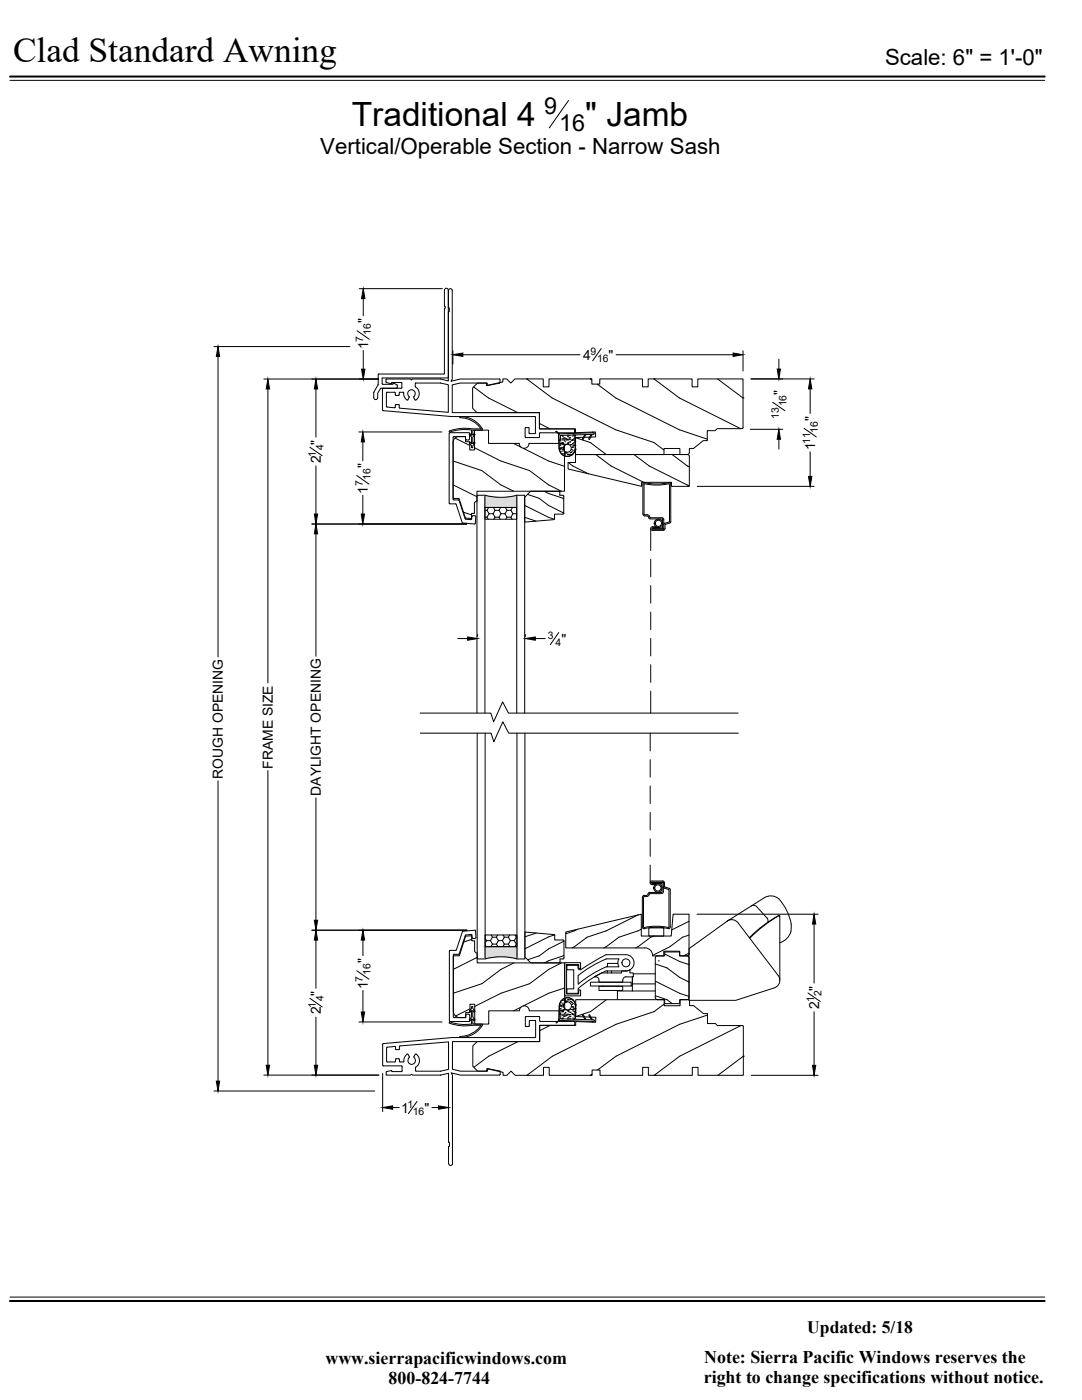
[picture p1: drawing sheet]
<svg xmlns="http://www.w3.org/2000/svg" width="216mm" height="279mm" viewBox="0 0 216 279" stroke-linecap="round" stroke-linejoin="round" font-family="sans-serif">
<!-- layer: DIM -->
<g fill="none" stroke="#000" stroke-width=".2">
<path d="M2 16h206.5M113.4 20.1l-3.8 5.4M71.7 57.6h16.6M72.5 59.6v3.4M42.7 69.2h27.1M43.5 71.1v60M52.6 75.6h23M53.5 77.6v58.7M63 77.6v9.6M71.3 66l2.4 1.7M72.5 69.9v3.8M90.4 70v2.6"/>
<path d="M92.4 70.8h23.3M120 69.6l-1.7 2.4M122.9 70.8h23.4M148.3 70v4M149.8 75.6h12.7M155.4 71.7v2M161.7 77.6v4.9M61.8 89.3l2.5 1.6M63 93v9.6M71.2 94.9l2.4 1.7M71.6 86.2h16.6M72.4 88.2v3.7"/>
<path d="M72.4 98.8v3.8M139.1 97.1h23.4M149.7 85.7h6.5M154.2 80.3l2.4 1.7M155.4 87.7v1.9M160.5 85.5l2.4 1.7M161.7 90.2v4.9M62.2 104.6h30.9M63 106.5v24.5M91.3 127.4h2M95.3 126.6v.4M104.8 126.6v.4"/>
<path d="M106.8 127.4h2M111.5 126.2l-1.7 2.5M43.5 155.8v60M53.5 153.8v58.8M63 159.2v24.5M61.8 199.2l2.5 1.7M62.2 185.6h31M63 187.6v9.6M71.2 193.7l2.4 1.7M72.4 187.6v3.1M72.4 197.7v4.3M139.1 182.4h24.1"/>
<path d="M161.2 198.2l2.5 1.7M162.4 184.4v11.8M42.7 217.7h32.1M52.6 214.6h23M63 203v9.6M71.6 204h16.6M76.4 214.2v7.6M83.2 219.8l-1.7 2.4M89.5 217.8v4M149.9 214.6h13.3M162.4 201.9v10.7M78.3 221h1.4"/>
<path d="M86.2 221h1.3M2 258.9h206.5"/>
</g>
<g fill="#000" stroke="#000" stroke-width=".2">
<path d="M72.5 57.6l.3 2h-.7zM43.5 69.2l.3 1.9h-.6zM53.5 75.6l.3 2h-.7zM63 75.6l.4 2h-.7zM72.1 73.7h.7l-.3 1.9zM90.4 70.8l2-.3v.6zM146.3 70.5l2 .3-2 .3zM155.1 73.7h.6l-.3 1.9zM161.7 75.6l.3 2h-.7zM72.4 86.2l.3 2h-.6zM155.4 85.7l.3 2h-.6zM161.3 95.1h.7l-.3 2z"/>
<path d="M62.7 102.6h.7l-.4 2zM63 104.6l.4 1.9h-.7zM72.1 102.6h.6l-.3 2zM93.3 127.1l2 .3-2 .4zM104.8 127.4l2-.3v.7zM63 185.6l.4 2h-.7zM62.7 183.7h.7l-.4 1.9zM72.4 185.6l.4 2h-.7zM162.4 182.4l.4 2h-.7zM43.2 215.8h.6l-.3 1.9zM53.1 212.6h.7l-.3 2zM62.7 212.6h.7l-.4 2z"/>
<path d="M72.1 202h.7l-.4 2zM162.1 212.6h.7l-.4 2zM76.4 221l1.9-.3v.7zM87.5 220.7l2 .3-2 .4z"/>
</g>
<!-- layer: PRODUCTS -->
<g fill="none" stroke="#000" stroke-width=".2">
<path d="M89.5 58v3.4l.1 .1v.6l-.1 .1v13.8l-1.6-.4h-5.6l-.2 .2-.2-.2h-4.8M89.5 58a.39 .39 0 0 1 .4-.4 .39 .39 0 0 1 .4 .4l-.1 17.7-.2 .4 1.8-.5h7.8M75.4 76.8l-.8 1.5M75.6 74.6h13l.1-12.9a.4 .4 0 0 0 0-.7v-3.1a.39 .39 0 0 1 .4-.4 .39 .39 0 0 1 .4 .4v17.4M75.6 74.6l-.1 .2v2M75.9 77.5l-.5 1v.9a.39 .39 0 0 1-.4 .3 .39 .39 0 0 1-.4-.3v-1.1M76.5 77.5l-.2 .1 .1 4.4 13.8 1.1h16.6v3.4h-1.1l-.1-.1M77.1 78.4v2.7M77.1 78.4l.1-.1h1.6l.1 .5M77.1 75.6l-.1 .6 .1 .2 .9 .2 .2-.3 2 .1v1l-4.3 .1M78.6 76.5l.7 .4-.1 .6M78.9 78.8l.1 .1h.5"/>
<path d="M79.7 78.8l-.2 .1M79.8 78.3h.7a1.61 1.61 0 0 0 .8 1.5h.1M79.8 78.3l-.1 .5M81.4 79.8l.2-.6a.79 .79 0 0 1-.1-1.2 .79 .79 0 0 1 1.2 0 .79 .79 0 0 1-.1 1.2l.2 .6M82.9 77.2a1.47 1.47 0 0 1 0 2.6h-.1M83 76.4h4.9l1.6 .4v5.5l-9.7-.8-.3-.8M83 76.4l-.1 .2v.7M89.5 75.3l-.2 .1h-13.1l.1 1.2 .1 .1h2l.2-.3M94.5 77.2l3 2.2 5.8 3M99.6 75.6l.2 .2-.1 .7-2.3 .4-.2-.5h-5.4l-1.6 .4v5.6h17.4v3.2h7v.8h-6.8M105.1 75.6h.1M105.1 75.6l5.1 3.8 12.7 6.4 7.6 2.5 2 1.5"/>
<path d="M117.8 75.6h.1M117.8 75.6l.3 .3M119.2 76.7l3.7 2.7 12.7 6.4 5.5 1.8M130.5 75.6h.1M130.5 75.6l5.1 3.8 12.2 6.1M143.2 75.6l5.1 3.8M148.3 79.4h.1M78.9 80.9l-.2 .5-1.5-.2-.1-.1M79 80.7h.5M79 80.7l-.1 .2M89.6 86.5v13.9l.2 .1M89.6 86.5l.2-.1h3.8l.1 .1"/>
<path d="M90.4 88.3v11.2h1.2l1.3 3.9 1.2 .1v-1h.6v-2.2l.3-.3h.2v-2h17.4v-9.1v-.2l-.4-.2M90.4 92l5.7 1.9 3.8 2.9 2.6 1.2M90.4 96.8l4.8 2.3M90.4 87.3v12.3M90.4 99.6l.1 .2 1.1 .1 1.2 3.6M90.8 87.4l2.9 1.5M91.6 87.1h1.3v1.1h.8v1.6h1v-4h2.8v2.7h6.1M91.6 87.1a1.2 1.2 0 0 0-1.2 1.2M92.8 87.1h-2.3l-.1 .2M93.7 86.5l-.1 1.2h-.6l-.2-.6M94.1 85.8h-2.5l-1.8 .4M94.7 89.4l5.2 2.6 5.7 1.9 3.9 2.9 2.5 1.2"/>
<path d="M96.3 85.6v.2h-2v1.1l.3-.4 .2 .2-.5 .5v1.4l.3-.4 .2 .2-.5 .6v.3h-.2v-.3l-.5-.6 .2-.2 .3 .4v-1.4l-.5-.5 .2-.2 .3 .4v-1.1M96.3 85.6a4.7 4.7 0 0 0-4.6-2.4v.1a5.4 5.4 0 0 1 4.3 2.3h-1.8a7.5 7.5 0 0 0-4.6 .5l.2 .1M96.8 98.8a12.1 12.1 0 0 0 6.3 0v2.5h-6.3zM102.5 88.5l1.4 .7M103.6 88.5a.98 .98 0 0 0 1 1 .98 .98 0 0 0 1-1h6.6M104.4 89.5l5.1 2.5 3.1 1.1M104.8 85.5v1.7M104.9 85.3h.5M104.9 85.3l-.1 .2M105.3 98.7l2.3 .7 1.9 1.5 3 1.5M105.4 85.3l.2 .2v.9M107.6 84.5l2.2 1.1"/>
<path d="M107.8 86.4l-.3 .9h-2.6l-.1-.1M108.6 98l3.9 1.6M110.9 86.1h.1M110.9 86.1l.5 .5M111 86.1l.6 .5 6.6-.2v-.2l.4 .3-.2 .2-3.5 .1-.1 .1M111.4 86.6l.2 2.9a1.64 1.64 0 0 0 1.7 1.6 1.64 1.64 0 0 0 1.5-1.7v-2.5M111.4 86.6h.1M111.4 86.6v.3M111.5 86.7l.1 1 .1 .2M111.6 88v1.5M111.6 86.6l-.1 .1M111.7 87.9h.1"/>
<path d="M111.7 87.8l-.1 .2M111.7 98.2l-.2-.2h-5.6l-1.2 1.2v5l5.8-.5 .2-.2-.1-.9h1.7l.2-.2M111.7 98.2v.6h.6l.2 .2M111.7 88.2h.1M111.7 88.9h.1M111.7 89.7h.1M111.8 89.5h.1M111.8 89.4h.1M111.8 88.6h.1M111.8 88.7h.1M111.8 87.9h.1M111.8 90.1h.1"/>
<path d="M111.9 87.7l-.1-.8 2.8-.1 .2 2.6a1.58 1.58 0 0 1-1.6 1.7 1.58 1.58 0 0 1-1.6-1.6M111.9 87.7l-.1 .2M111.9 89.3h.1M112 89.5h.1M112 88.5l.6 .3M112 86.9h.1M112 88.4h.1M112.1 87.6h.1M112.1 88.6h.1M112.1 88.4h.1M112.1 86.9h.1M112.2 90.5h.1"/>
<path d="M112.2 88.3h.1M112.2 87.1h.1M112.2 87.8h.1M112.2 89.7h.1M112.2 88.5h.1M112.2 89.3h.1M112.2 90h.1M112.3 88.6h.1M112.3 87.5h.1M112.4 89.8h.1M112.4 87.6h.1M112.5 87.4h.1"/>
<path d="M112.5 90.6h.1M112.5 99.1v3.3M112.6 87.9h.1M112.6 90.8h.1M112.6 87.6h.1M112.7 88.8h.1M112.7 90.6h.1M112.7 90.3h.1M112.7 87.4h.1M112.7 88.2h.1M112.7 90.4h.1M112.8 88.7h.1"/>
<path d="M112.8 90.2h.1M112.9 87.6h.1M112.9 90.4h.1M112.9 87.8h.1M112.9 87.5h.1M113 90.4h.1M113.1 87.7h.1M113.2 90.6h.1M113.2 86.9h.1M113.2 87.1h.1M113.2 87.8h.1M113.2 88.6h.1"/>
<path d="M113.2 90.8h.1M113.2 88.4h.1M113.3 88.7h.1M113.3 90.7h.1M113.3 87.2h.1M113.3 88.6h.1M113.4 88.3h.1M113.4 92.3l.9 .7 3.1 1.6M113.4 87.7h.1M113.5 87.4h.1M113.5 90.7h.1M113.6 86.9h.1"/>
<path d="M113.7 87.7h.1M113.7 87.3h.1M113.7 87.4h.1M113.7 88.2h.1M113.7 90.4h.1M113.7 90.7h.1M113.8 88.7h.1M113.9 90.3h.1M114 90.2h.1M114 87.9h.1M114 89.7h.1M114.1 90.7h.1"/>
<path d="M114.1 87.8h.1M114.1 89.3h.1M114.1 90.6h.1M114.2 87.8h.1M114.2 88.8h.1M114.2 87h.1M114.2 88.5h.1M114.2 89.2h.1M114.2 90h.1M114.3 89.2h.1M114.3 88.8h.1M114.4 86.8h.1"/>
<path d="M114.4 88.4h.1M114.4 89h.1M114.5 87.5h.1M114.5 86.8h.1M114.5 87.8h.1M114.5 88.9h.1M114.5 90.3h.1M114.6 89.8h.1M114.6 88.3h.1M114.7 87.9h.1M114.7 87.4h.1M114.7 88.2h.1"/>
<path d="M114.7 88.9h.1M114.7 89.6h.1M114.8 89.7h.1M114.8 87.3l3 1 3.2 2.4M116.9 86.7l-.6 1-.1-.1 .5-.8M118 86.7l-.6 .9 .2 .1 .6-1M118.9 90.7h.1M118.9 90.7l3 2.3 6.5 3.3M126.5 90.7h.1M126.5 90.7l3 2.3 8 3.9M128.3 96.7v5.9M128.3 96.7l.2-.4a14 14 0 0 0 5.2 .1l.1 .3v7.4l-.1 .3"/>
<path d="M128.5 96.7v5.9M133.6 96.7v7.3l-1 .4-.1 .3M133.6 96.7v-.1a13.9 13.9 0 0 1-5 0l-.1 .1M134.1 90.7l3.4 2.5M137.2 90.7h-22.4v1.6h-1.4v1.3l14.6 3.5v-.8h6v.8h3.5v-6M137.2 90.7l.2 .1 .2 .3M137.6 90.3l-.2 .3-.2 .1M148.3 85.3v-9.7h-9.1v1.6h-1.1v-1.6h-8.8v1.6h-1.1v-1.6h-8.5v1.1h-1.6v-1.1h-8.6v1.6h-1.1v-1.6h-5.6l-.9 .8-.8-.8h-.8v.6l-3.2 .8v-.6h-1.8l-1 1v4.1l.9 .9h12.4v3.2h7.2v.8l4-.2 .1 1-4.1 .1v3.4h17.7v-1.2h3.2v1.2h1.5M148.3 85.3l-.2 .2h-5l-.4 .5h-1.6v1.9h-.8l-1.9 1.6h-.9v.8M89.8 100.6h1.2l1.3 3.8 2.5 .1 .1-1.4-.6-.2M92.5 102.2l1.6 .6M92.8 103.5l.1 .1"/>
<path d="M94.1 103.6l-.1 .1-1.1-.1M94.4 102.9l-.2 .2-.1 .5M96.8 101.3h6.3v2.3h-6.3zM96.8 101.8h.4M96.8 103.2h.4M97.2 103.2l.2 .4M97.2 101.8l.4 .7M97.5 101.3l-.3 .5M97.6 102.5h.8M97.6 102.5l-.4 .7M98.4 102.5l.4 .7M98.5 101.3l.3 .5"/>
<path d="M98.8 101.8h.8M98.8 103.2h.8M98.8 101.8l-.4 .7M98.8 103.2l-.3 .4M99.6 103.2l.2 .4M99.6 101.8l.4 .7M99.9 101.3l-.3 .5M100 102.5h.8M100 102.5l-.4 .7M100.8 102.5l.4 .7M100.8 101.3l.4 .5M101.2 101.8h.7"/>
<path d="M101.2 103.2h.7M101.2 101.8l-.4 .7M101.2 103.2l-.3 .4M101.9 103.2l.3 .4M101.9 101.8l.4 .7M102.3 101.3l-.4 .5M102.3 102.5h.8M102.3 102.5l-.4 .7M104.7 100.9l4.8 2.3 1.1 .4M104.7 103.2l2.3 .8M128.3 102.6l.2 .3 .7 .1 .2 .2M128.5 102.6l.2 .1 .7 .1 .3 .4"/>
<path d="M129.4 103.2l.3 .3 2.5 .1v1.8h-1.9v.2h2M129.7 103.2l2.6 .2 .1 2.1M129.8 105.5v4.4M129.8 111.6v3.5M129.8 116.9v3.5M130.2 105.4l-.1 .1 .1 .1M130.2 105.6h2.1M132.3 105.6l.1-.1-.1 .1M132.7 104.7v.8l-.2 .3h-2.3a.37 .37 0 0 1-.4-.3 .37 .37 0 0 1 .4-.4h.8v.3h-.8M132.8 104.6l-.1 .1M133.7 104.4l-.9 .2M129.8 122.1v3.6"/>
<path d="M129.8 127.4v3.5M129.8 132.7v3.5M129.8 137.9v4.4M83.8 142.3h14.1l.6 1.8 1.8-4 1.2 2.2h45.8M83.9 146.3h14.1l.5 1.7 1.8-3.9 1.2 2.2h45.8M95.2 142.3v-43.5h1.6v43.5M95.2 146.3v45.1h1.6v-45.1M103.1 142.3v-43.5h1.6v43.5M103.2 146.3v45.1h1.5v-45.1M129.7 146.3v3.6M129.7 151.6v3.5M129.7 156.9v3.5"/>
<path d="M129 178.7h-.6l-.2 .4M129.3 178.4l-.3 .3M129.6 178.4l-.3 .5h-.3M129.7 162.1v3.5M129.7 167.4v3.5M129.7 172.6v3.6M130.1 176.1l-.1 .1 .1 .1h.8v.2h-.8M130.1 175.8h2.1M130.1 176.1h2.1M130.1 175.8a.37 .37 0 0 0-.4 .4 .37 .37 0 0 0 .4 .3M132.2 175.8l.3 .2 .1 .9M132.2 176.1h-2v.2h1.9v1.8h-2.5l-.3 .3"/>
<path d="M132.2 176.1l.2 .1M132.3 176.1l.1 .1-.1 2-.3 .1-2.4 .1M132.4 177l.2 .2 .9 .4M132.6 176.9l1 .4 .1 .2v7.5l-.2 .3a11.4 11.4 0 0 0-5.1 0l-.2-.3v-5.9M133.5 177.6v7.5a13.9 13.9 0 0 0-5 0l-.1-6 .2-.2h.4M89.7 189.8v13.9l.1 .1M90.5 190.6v12.4M91.1 189.6l-1.4 .2M91.5 190.5h-.9l-.1 .1M92.8 186.7l-1.3 3.7M92.9 186.6l1.2-.1 .1 .6M93 186.6l-.1 .1"/>
<path d="M94.1 187.5l-1.6 .5M94.2 187.1l.2 .2M94.4 187.3h.4M94.7 185.6l-2.4 .3-1.2 3.7M94.8 185.6l.1 .2 .1 1.3-.2 .2M95.2 191.1l-4.7 2.4M96.8 191.4v-2.5h6.4v2.5M96.8 186.6h6.4v2.3h-6.4zM96.8 188.6l.2 .3M96.8 187.3l.3 .4M96.8 191.4a12.2 12.2 0 0 1 6.4 0M96.9 186.6l-.1 .2"/>
<path d="M97.1 187.7h.8M97.1 187.7l-.3 .5M97.9 187.7l.4 .7M98 186.6l.3 .4M98.3 187h.7M98.3 188.4h.7M98.3 187l-.4 .7M98.3 188.4l-.3 .5M99 188.4l.4 .5M99 187l.4 .7M99.3 186.6l-.3 .4M99.4 187.7h.9"/>
<path d="M99.4 187.7l-.4 .7M100.3 187.7l.3 .7M100.4 186.6l.2 .4M100.6 187h.8M100.6 188.4h.8M100.6 187l-.3 .7M100.6 188.4l-.3 .5M101.4 188.4l.3 .5M101.4 187l.4 .7M101.7 186.6l-.3 .4M101.8 187.7h.8M101.8 187.7l-.4 .7"/>
<path d="M102.5 192.2l-2.5 1.3-3.8 2.8-5.7 1.9M102.6 187.7l.4 .7M102.8 186.6l.2 .4M103 187h.2M103 188.4h.2M103 187l-.4 .7M103 188.4l-.3 .5M107 186.2l-2.3 .8M110.5 186.5l-5.8-.5v5l1.2 1.2h5.6l.2-.2v-.6h.6M110.5 186.5l.2 .2v.9h1.6l.3 .2M110.6 186.6l-1.1 .4-4.8 2.3M112.1 192.2l-2.6 1.3-3.8 2.8-5.7 1.9-5.3 2.6"/>
<path d="M112.2 199.7h.1M112.5 199.6h.1M112.5 187.8l.1 3.4-.3 .2M112.5 187.8l-3 1.5-1.9 1.5-2.3 .7M112.5 190.6l-3.9 1.6M112.6 199.5h.1M112.7 192.1h3.2v1.2h-.4v-.8h-2.4v5.9h2.4v-.8h.4v1.1h-3.2zM112.7 197.2l-3.2 1-5.1 2.5M112.7 199.9h.1M112.7 199.6h.1M112.8 199.8h.1M112.9 200h.1"/>
<path d="M113 199.8h.1M113.2 199.6h.1M113.3 199.5h.1M113.6 199.5h.1M113.8 199.9h.1M113.8 199.5h.1M113.9 199.9h.1M114.1 199.5h.1M114.2 199.6h.1M114.5 199.9h.1M115.3 185.5l-2.4 .9M115.4 194.7a23.3 23.3 0 0 1 5.6-3.3h2.5a1.62 1.62 0 0 0 0 1.5h-2.5a23 23 0 0 0-5.6 3.5z"/>
<path d="M117.8 196h8.1v.8h-8.1zM119.5 196.8h4.8v.9h-4.8zM120.3 196.8h.1M120.9 190.5l-5.1 3-.5-.3 .1-.5h-2.3v.8h1.4v3.9h-1.4v.8h2.3v-.9a21.5 21.5 0 0 1 5.5-3.5h4M121 190.5h3.9a1.62 1.62 0 0 1 1.6 1.7 1.62 1.62 0 0 1-1.6 1.6M121 199.5l-3.2 2.4-2.9 1M121.2 193.8v.4M122 193.8v.4M123.3 192.3h-2.1v.6M123.4 196.8h.1M124.9 193.8h-.9v.4h-3.9M124.9 193.8l.8-.2v.6h.7v.8l-1.5-.1a.78 .78 0 0 0-.6 1.1h-4.8a.76 .76 0 0 0-.1-.8 .76 .76 0 0 0-.8-.2l1.5-.9"/>
<path d="M126.4 194.3h4.4M127.3 182.6l-6.3 3.2-3.9 1.2-3 2.2M127.3 182.6h.1M128 185.5l-4.5 1.5-3 2.2M129.5 185.2h2.9v1.6h-2.9zM130.5 186.8l-.7 .2-3 2.2M130.8 197.8h-7.6v1.7M130.8 196.4h-4.6v-1.4v2.8M130.8 198.7l2.3 .8 1 .8M130.8 192.4l2.3 .8 2.5 1.9 1.9 .9M130.8 195.8l4.8 2.4 1.9 .7M130.8 191.2v7.9"/>
<path d="M130.8 199.1v.2l.4 .2h1.4v.8h3v-.8h1.5M131.3 191.8h.1M132.6 190.4l3 1.5 1.9 .6M137.5 190.2l-1.1 .6M137.5 190.4v-8h-3.2l-.4 4.4h-5.9v-4.4l-15.1 3.6v3.2h15.8a1.59 1.59 0 0 1 1.5 1.6h2.2v-1h3.2v1h1.5h-1.5v-.8h-3v.8h-1.4l-.4 .2v.2M137.5 189.3l7.6-5.5a1.52 1.52 0 0 1 2.2 .4l8 10.5a1.59 1.59 0 0 1-.7 2.4l-7.8 2.5h-9.3zM137.5 186.6l-1.3 .4-2.5 1.9-3.5 1.8M137.5 183.9l-3.5 1.7M137.5 190.4l-.2 .3-.2 .1 .4 .2v.2v7.9v.2l-.4 .2M137.6 199.9l-.2-.4h-1.7v1.2h-3.2v-1.2h-17.6v3.4l4 .1v1l-4-.1v.7h-7.2v3.3h-12.5l-.9 .8v4.1l1 1h1.8v-.5l3.3 .7v.6h.7l.9-.8 .8 .8h5.6v-1.6h1.2v1.6h8.5v-1.1h1.6v1.1h8.5v-1.6h1.2v1.6h8.7v-1.6h1.2v1.6h9v-9.9h-5.1l-.4-.4h-1.6v-2h-.8l-2-1.6h-.8v-.8M145.1 183.8l7.4-4.6a2.59 2.59 0 0 1 3.8 1.3 7.4 7.4 0 0 1 1.5 5.3M149.9 180.8a.92 .92 0 0 1 1.1 .1l2.1 2.3"/>
<path d="M153.1 183.2l.2 .6-.1 .3M155.4 182.8a28.7 28.7 0 0 0-5.8 4.4M155.4 182.7l.2 .1v.8v12M155.4 182.7a24.7 24.7 0 0 0-5.9 4.4M157.8 185.8a3.3 3.3 0 0 1-2.2 2.3M76.4 208.4v4.2M76.4 212.6l.1 .1h3.7v1M77.1 214.4l.1 .2h4.7l.2-.2 .2 .2h5.6l1.6-.4 .1 13.8M77.1 209.1v2.7M77.2 211.8l.1 .1h1.5M77.2 213.8l-.1 .6M77.3 209l-.1 .1"/>
<path d="M78.8 208.8l.2 .6 .6 .1 .2-.8 9.7-.8v5.5l-1.6 .4h-4.9M78.8 208.8l-1.5 .2M79 211.3h.6M79.1 211.3l-.3 .6M79.6 211.3l.2 .6h.7l.1-.1M80.2 213.7l-.1 .2h-1.9l-.1-.2-.9 .1M81.7 210.8l-.1 .3M81.7 210.9l-.3-.5h-.2a1.56 1.56 0 0 0-.6 1.4M82.6 210.8v.2a.78 .78 0 0 1 .2 1.1 .78 .78 0 0 1-1.1 .1 .78 .78 0 0 1-.1-1.1M82.8 210.4l-.2 .5M82.9 210.4a1.52 1.52 0 0 1 0 2.7v.5l.1 .2M89.8 203.9h3.8"/>
<path d="M90.5 202.9l.1 .2h2.2M90.5 201.9a1.2 1.2 0 0 0 1.2 1.2M92.9 203l.1-.5h.7v1.2l-.1 .1M92.9 202.9l-.1 .2M93.8 201.3l-2.9 1.5M96.3 204.6v-.2h-2v-1l.3 .3 .2-.2-.5-.5v-1.3l.3 .3 .2-.2-.5-.5v-.4h-.2v.4l-.5 .5 .2 .2 .3-.3v1.3l-.5 .5 .2 .2 .3-.3v1a10.5 10.5 0 0 1-4.4-.4l-.1 .1a8.2 8.2 0 0 0 4.6 .5h1.8a5.1 5.1 0 0 1-4.2 2.2M96.3 204.6a4.7 4.7 0 0 1-4.6 2.4l.1-.2M97.4 213.3l2.3 .4 .1 .2M99.8 213.9v.5M99.8 214.4l-.1 .2h-7.8l-1.9-.5 .3 .5v17.6a.39 .39 0 0 1-.4 .4 .39 .39 0 0 1-.4-.4M103.4 207.9l-5.9 2.9-3 2.2M103.6 201.7h-6.1v2.7h-2.8v-4h-.9v1.7h-.9v1h-1.2"/>
<path d="M103.9 201l-1.4 .7M104.8 203v1.7M104.8 204.7l.2 .2h.5M105 202.9h2.6M105 202.9l-.2 .1M105.1 214.6h.1M105.7 203.7h1.1M105.7 203.6l-.1 .2v.9l-.1 .2M106.8 203.6l.1 .2v3.3h-16.7l-13.7 1.2-.1 .1M107.6 202.9l.2 .9h6.9v.8h-7v3.3h-17.4v5.5l1.6 .4h5.4l.1-.5M109.8 204.6l-2.1 1.1M111 204.1h.1"/>
<path d="M111.5 203.6h.1M111.5 203.3v.3M111.6 203.5l.1 .1M111.6 202.2l.1 .1-.1 .2v1M111.6 200.7v1.5M111.7 200.7a1.58 1.58 0 0 1 1.6-1.5 1.58 1.58 0 0 1 1.5 1.6M111.7 202.4h.1M111.8 202h.1M111.8 201.3h.1M111.8 200.5h.1M111.8 202.3h.1M111.8 202.3l.1 .2"/>
<path d="M111.8 200.8h.1M111.8 201.7h.1M111.8 200.7h.1M111.8 201.5h.1M111.9 202.4h.1M111.9 200.1h.1M112 200.9h.1M112 200.7h.1M112.1 203.3h.1M112.1 201.8h.1M112.1 202.6h.1M112.1 201.6h.1"/>
<path d="M112.1 201.9h.1M112.2 203.3h.1M112.2 201.9h.1M112.2 203.2h.1M112.2 200.5h.1M112.3 202.4h.1M112.3 201.7h.1M112.3 200.9h.1M112.3 200.2h.1M112.3 201.6h.1M112.4 202.7h.1M112.4 200.5h.1"/>
<path d="M112.5 202.6h.1M112.5 202.9h.1M112.6 202.3h.1M112.7 202.6h.1M112.7 201.3v-9.1h-17.5v-2h-.2l-.3-.3v-2.1h-.6v-1.1l-1.2 .1-1.2 3.9h-1.2v11.2M112.7 201.4l-.7 .3M112.7 201.3l-.1 .2-.3 .2h-6.7a.98 .98 0 0 0-1-1 .98 .98 0 0 0-1 1M112.7 201.4h.1M112.7 202.8h.1M112.7 202h.1M112.9 201.6h.1M112.9 202.6h.1"/>
<path d="M113 202.4h.1M113 202.7h.1M113.2 202.5h.1M113.2 203.4h.1M113.3 203.2h.1M113.3 202.4h.1M113.3 201.7h.1M113.3 201.8h.1M113.3 201.6h.1M113.3 203h.1M113.4 201.6h.1M113.4 201.9h.1"/>
<path d="M113.5 202.5h.1M113.5 202.8h.1M113.7 203.3h.1M113.7 202.5h.1M113.7 202.9h.1M113.7 202.8h.1M113.7 202.1h.1M113.7 202h.1M113.9 201.5h.1M114.1 200h.1M114.1 202.3h.1M114.1 200.5h.1"/>
<path d="M114.1 202.4h.1M114.1 200.9h.1M114.2 202.4h.1M114.2 200.9h.1M114.2 201.4h.1M114.2 203.2h.1M114.2 202.5h.1M114.2 201.7h.1M114.2 201h.1M114.2 200.3h.1M114.3 201h.1M114.4 201.4h.1"/>
<path d="M114.4 203.4h.1M114.5 201.9h.1M114.5 201.3h.1M114.5 202.7h.1M114.5 203.4h.1M114.5 202.4h.1M114.6 200.4h.1M114.6 202h.1M114.7 202.4h.1M114.7 202.8h.1M114.8 202.1h.1M114.8 201.3h.1"/>
<path d="M114.8 200.6h.1M114.8 200.5h.1M114.8 200.8l-.1 2.6-2.8-.1v-.8M114.9 200.8a1.64 1.64 0 0 0-1.6-1.7 1.64 1.64 0 0 0-1.7 1.6l-.1 2.9M114.9 200.8v2.6l3.6 .1 .1 .3-.4 .2v-.2l-6.5-.2-.7 .5 .5-.5M116.7 203.5l-.5-.9 .2-.1 .6 1M117.8 214.6h.1M118 203.5l-.5-.9 .2-.1 .5 1M118.1 214.4l-.3 .2M130.5 214.6h.1M132.5 200.4l-2 1.5-7.6 2.5-12.7 6.4-5.1 3.8M141.2 202.6l-5.6 1.8-12.7 6.4-3.7 2.7"/>
<path d="M147.8 204.7l-12.2 6.1-5.1 3.8M148.3 210.8h.1M148.3 210.8l-5.1 3.8M89.6 228.8l-.1 3.4M89.6 228l.1 .1M89.7 228.1l-.1 .7"/>
<circle cx="113.2" cy="89.5" r=".79"/>
<circle cx="131.4" cy="104.4" r=".62"/>
<circle cx="131.4" cy="104.4" r=".84"/>
<circle cx="131.3" cy="177.2" r=".62"/>
<circle cx="131.3" cy="177.2" r=".84"/>
<circle cx="124.9" cy="192.2" r=".79"/>
<circle cx="113.2" cy="200.7" r=".79"/>
</g>
<g fill="#dbdbdb" stroke="#dbdbdb" stroke-width=".2">
<path d="M96.8 188.9h6.4z"/>
<path d="M102.2 99.1l.9-.3v.3z"/>
<path d="M96.8 99.3h6.3v2z"/>
<path d="M96.8 188.9l6.4 2.1v-2.1zM96.8 188.9l6.4 2.1h-6.4z"/>
<path d="M100.4 191h2.8zM100.4 191h2.8z"/>
<path d="M96.8 191h2.7zM96.8 191h1.8z"/>
<path d="M101.4 191l1.8 .2v-.2zM101.4 191l1.8 .2zM102.3 191.2l.9 .2v-.2z"/>
<path d="M102.3 191.2h.9zM102.3 191.2h.9z"/>
<path d="M96.8 191l.9 .2 .9-.2zM96.8 191l.9 .2h-.9z"/>
<path d="M96.8 191.2v.2zM96.8 191.2h.9l-.9 .2z"/>
<path d="M96.8 98.8l.8 .3zM96.8 98.8l.8 .3h-.8z"/>
<path d="M102.2 99.1h.9zM102.2 99.1h.9z"/>
<path d="M96.8 99.1l1.8 .1zM96.8 99.1l1.8 .1h-1.8z"/>
<path d="M102.2 99.1l.9 .1v-.1zM101.3 99.2l.9-.1 .9 .1z"/>
<path d="M101.3 99.2l1.8 .1zM100.4 99.3h2.7z"/>
<path d="M96.8 99.2l2.7 .1zM96.8 99.2l2.7 .1z"/>
<path d="M96.8 101.3h6.3zM96.8 99.3l6.3 2h-6.3z"/>
</g>
<!-- layer: DIM -->
<path d="M2 15.3h206.5M2 259.6h206.5" fill="none" stroke="#000" stroke-width=".4"/>
<text font-size="7" x="2.6" y="12.5">Clad Standard Awning</text>
<g font-size="6.7">
<text x="70.2" y="25.2">Traditional 4</text>
<text x="116.8" y="25.2">&quot; Jamb</text>
</g>
<g font-size="4.7">
<text x="108.6" y="22.8">9</text>
<text x="111.6" y="26.2">16</text>
</g>
<g font-size="4.4">
<text x="176.6" y="12.9">Scale: 6&quot; = 1'-0&quot;</text>
<text x="63.9" y="30.7">Vertical/Operable Section - Narrow Sash</text>
</g>
<g font-size="3.6">
<text x="64.9" y="272.1">www.sierrapacificwindows.com</text>
<text x="140.5" y="272.1">Note: Sierra Pacific Windows reserves the</text>
<text x="77.5" y="276.2">800-824-7744</text>
<text x="140.4" y="276.1">right to change specifications without notice.</text>
</g>
<text font-size="3.5" x="161.1" y="266">Updated: 5/18</text>
<g font-size="2.8">
<text x="73.5" y="64.5" transform="rotate(-90 73.5 64.5)">&quot;</text>
<text x="73.5" y="69.6" transform="rotate(-90 73.5 69.6)">1</text>
<text x="116.3" y="71.8">4</text>
<text x="121.4" y="71.8">&quot;</text>
<text x="156.4" y="78.8" transform="rotate(-90 156.4 78.8)">&quot;</text>
<text x="64" y="88.7" transform="rotate(-90 64 88.7)">&quot;</text>
<text x="162.7" y="89.8" transform="rotate(-90 162.7 89.8)">1</text>
<text x="162.7" y="84" transform="rotate(-90 162.7 84)">&quot;</text>
<text x="64" y="92.4" transform="rotate(-90 64 92.4)">2</text>
<text x="73.4" y="93.4" transform="rotate(-90 73.4 93.4)">&quot;</text>
<text x="73.4" y="98.5" transform="rotate(-90 73.4 98.5)">1</text>
<text x="112" y="128.4">&quot;</text>
<text x="44.5" y="155.4" transform="rotate(-90 44.5 155.4)">ROUGH OPENING</text>
<text x="54.4" y="153.4" transform="rotate(-90 54.4 153.4)">FRAME SIZE</text>
<text x="64" y="158.8" transform="rotate(-90 64 158.8)">DAYLIGHT OPENING</text>
<text x="73.4" y="197.3" transform="rotate(-90 73.4 197.3)">1</text>
<text x="73.4" y="192.2" transform="rotate(-90 73.4 192.2)">&quot;</text>
<text x="163.4" y="197.7" transform="rotate(-90 163.4 197.7)">&quot;</text>
<text x="64" y="202.4" transform="rotate(-90 64 202.4)">2</text>
<text x="64" y="198.7" transform="rotate(-90 64 198.7)">&quot;</text>
<text x="163.4" y="201.4" transform="rotate(-90 163.4 201.4)">2</text>
<text x="80" y="222">1</text>
<text x="84.7" y="222">&quot;</text>
</g>
<g font-size="2.1">
<text x="72.5" y="68.2" transform="rotate(-90 72.5 68.2)">7</text>
<text x="74" y="66.8" transform="rotate(-90 74 66.8)">16</text>
<text x="117.8" y="70.8">9</text>
<text x="119.1" y="72.3">16</text>
<text x="155.4" y="83.6" transform="rotate(-90 155.4 83.6)">13</text>
<text x="156.9" y="81.1" transform="rotate(-90 156.9 81.1)">16</text>
<text x="64.5" y="89.9" transform="rotate(-90 64.5 89.9)">4</text>
<text x="161.7" y="88.5" transform="rotate(-90 161.7 88.5)">11</text>
<text x="163.2" y="86.3" transform="rotate(-90 163.2 86.3)">16</text>
<text x="63" y="91.1" transform="rotate(-90 63 91.1)">1</text>
<text x="73.9" y="95.7" transform="rotate(-90 73.9 95.7)">16</text>
<text x="72.4" y="97.1" transform="rotate(-90 72.4 97.1)">7</text>
<text x="109.3" y="127.4">3</text>
<text x="110.9" y="128.9">4</text>
<text x="72.4" y="195.9" transform="rotate(-90 72.4 195.9)">7</text>
<text x="73.9" y="194.6" transform="rotate(-90 73.9 194.6)">16</text>
<text x="63" y="201.1" transform="rotate(-90 63 201.1)">1</text>
<text x="64.5" y="199.9" transform="rotate(-90 64.5 199.9)">4</text>
<text x="162.4" y="200" transform="rotate(-90 162.4 200)">1</text>
<text x="163.9" y="198.8" transform="rotate(-90 163.9 198.8)">2</text>
<text x="81.3" y="221">1</text>
<text x="82.4" y="222.6">16</text>
</g>
</svg>
